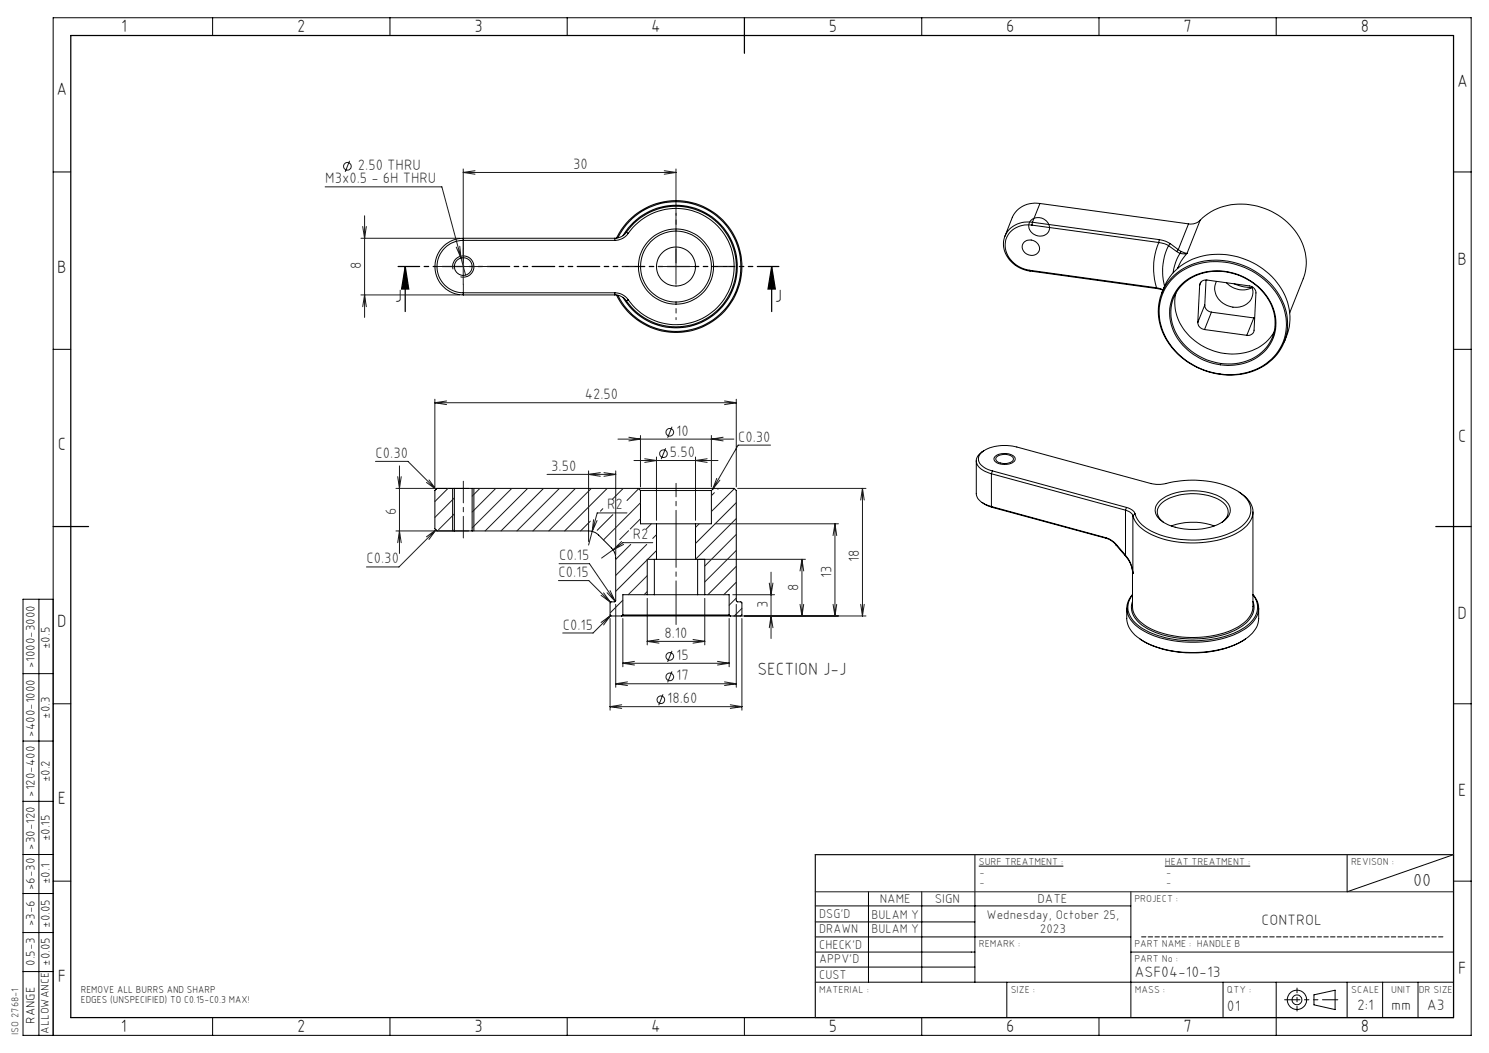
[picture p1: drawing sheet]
<svg xmlns="http://www.w3.org/2000/svg" width="420mm" height="297mm" viewBox="0 0 420 297" stroke-linecap="round" stroke-linejoin="round" font-family="sans-serif">
<g fill="none" stroke="#191924" stroke-width=".28">
<path d="M91.7 52.7h32.9l6.7 24.9M98.6 45.4l-1.2 3.1M130.7 47.7v32.5M130.7 48.6h60M130.7 48.6l3.3 .5M134 48.2l-3.3 .4M187.4 48.2l3.3 .4M190.7 47.7v32.5M190.7 48.6l-3.3 .5M101.8 67.2h27.9M102.3 63.9l.5 3.3 .5-3.3M102.8 60.9v28.6"/>
<path d="M125.7 75.2h10M129.7 69.5l.3 3.3-1.3-3.1M185.7 75.2h10M101.8 83.2h27.9M102.3 86.5l.5-3.3 .5 3.3M122.7 112.6v24.7M122.7 113.6h85M122.7 113.6l3.3 .5M126 113.1l-3.3 .5M204.4 113.1l3.3 .5M207.7 112.6v24.7M207.7 113.6l-3.3 .5"/>
<path d="M105.9 130.1h9.2l7.9 7.9M111.7 137.8h20.5M112.2 134.4l.5 3.4 .5-3.4M112.7 131.4v24.7M120.3 136.1l2.7 1.9M121 135.4l2 2.6M126.4 137.8l-3.7 3.7M135.4 137.8l-2.2 2.1M139.8 137.8l-6.6 6.6M144.4 137.8l-11.2 11.1M148.8 137.8l-12 12M153.3 137.8l-12 12"/>
<path d="M154.3 133.8h19.4M157.8 137.8l-12 12M162.3 137.8l-12 12M166 132.8v19.9M166.8 137.8l-12 12M169.3 133.3l-3.3 .5 3.3 .5M170.4 133.3l3.3 .5M171.3 137.8l-12 12M173.7 132.8v23.6M173.7 133.8l-3.3 .5M174.3 123.9h32.7M175.8 137.8l-3.1 3"/>
<path d="M177.4 123.3l3.3 .6-3.3 .5M178.8 129.9h23.7M180.2 137.8l-3.4 3.4M180.7 122.8v14.5M181.9 129.4l3.3 .5-3.3 .5M185.2 128.9v17.9M187.7 126.4l-1.2 3.1M189.5 120.4l-1.2 3.1M196.2 128.9v17.9M199.5 129.4l-3.3 .5 3.3 .5M200.7 122.8v14.5M201.5 139l-.8 .8"/>
<path d="M202.2 134.9l-1.2 3.1M202.7 137.8l-.2 .2M203.1 135.4l-2.1 2.6M204 123.3l-3.3 .6 3.3 .5M207.2 137.8l-6.5 6.5M208.1 137.8h36.2M217.3 125.6h-9.1l-7.2 12.4M243.3 137.8v35.9M243.3 137.8l.5 3.2M243.3 137.8l-.5 3.2M111.7 149.8h20.5M112.2 153.1l.5-3.3 .5 3.3"/>
<path d="M123 149.4l-2 2.7M123 149.4l-2.7 2M123 149.4l-10.5 10.5h-9.1M128.2 145l-4.5 4.4M128.2 149.4l-.4 .4M128.2 140.4l-5.5 5.5M157.7 159h8.6l7.2 10.6M166.5 147l-2.7 2.8M167 149.9l-1 3.8M167.4 146.6l-.4 3.3M168.4 146.8l-1.4 3.1M170 143.5l-.6 .7"/>
<path d="M172.9 145.2l-4.4 4.4M172.9 155.1l-3.2 2.3M175.3 152.7l-2.4 2.4M175.9 153.6l-3 1.5M176.8 144.7h-8.3l-1.5 5.2M177.3 149.7l-2.5 2.5M177.9 153.6l-4.2 4.2M180.7 141.8l-10.5 10.5M180.7 146.3l-2.9 2.9M182.4 153.6l-8.7 8.7M182.6 157.9l-8.9 8.9M183.7 147.7l-1.4 1.5"/>
<path d="M184.1 153.1h-8.4l-2.8 2M185.2 155.3l-2.5 2.5M185.2 150.8l-1.1 1.1M197.2 157.8h30M197.2 147.7l-1 1.1M201.7 147.7h34.8M207.7 141.8l-11.5 11.5M207.7 146.3l-11.5 11.5M207.7 150.7l-8.9 9M207.7 155.3l-8.9 8.8M207.7 159.7l-8 8M226.2 157.8v15.9"/>
<path d="M226.2 157.8l.5 3.2M226.2 157.8l-.5 3.2M235.5 147.7v26M235.5 147.7l.5 3.4M235.5 147.7l-.5 3.4M157.5 163.8h8.6l6.1 6.1M169.5 167.9l2.7 2M170.3 167.2l1.9 2.7M171.2 167.2l2.3 2.4M172.1 174.4v25.9M172.1 166.6l1.4 3M172.2 173.6l-1.9 2.7"/>
<path d="M172.2 173.6l-2.7 2M172.2 173.6l-4.9 4.9h-8.6M173.7 170.5v23.3M175.7 169.3l-3.5 3.5M175.7 174.4v13.7M182.6 162.4l-5.4 5.3M182.6 166.9l-.9 .8M182.6 168.8v13.1M198.8 168.8v13.1M205.7 174.4v13.7M206.7 167.7h11.8M207 173.7h37.3"/>
<path d="M207.7 164.2l-3.5 3.5M207.7 168.7l-2 2M207.7 170.5v23.3M209.3 171.6l-2.2 2.1M209.3 174.4v25.9M217 177.1l.5-3.4 .5 3.4M217 164.5l.5 3.2 .5-3.2M217.5 161.4v18.7M225.7 170.5l.5 3.2M226.7 170.5l-.5 3.2M235 170.5l.5 3.2M236 170.5l-.5 3.2"/>
<path d="M242.8 170.5l.5 3.2M243.8 170.5l-.5 3.2M172.1 199.3h37.2M172.1 199.3l3.3 .5M173.7 192.9h34M173.7 192.9l3.3 .5M175.4 198.8l-3.3 .5M175.7 187.1h30M175.7 187.1l3.3 .5M177 192.3l-3.3 .6M179 186.5l-3.3 .6M182.6 180.9h16.2"/>
<path d="M182.6 180.9l3.3 .5M185.9 180.4l-3.3 .5M187 195.8l-1.2 3.1M189.5 189.4l-1.2 3.1M189.5 183.6l-1.2 3.1M195.5 180.4l3.3 .5M198.8 180.9l-3.3 .5M202.4 186.5l3.3 .6M204.4 192.3l3.3 .6M205.7 187.1l-3.3 .5M206 198.8l3.3 .5M207.7 192.9l-3.3 .5"/>
<path d="M209.3 199.3l-3.3 .5M230 251.5h180"/>
<circle cx="98" cy="46.9" r="1.08"/>
<circle cx="187.1" cy="128" r="1.08"/>
<circle cx="188.9" cy="121.9" r="1.08"/>
<circle cx="186.4" cy="197.4" r="1.08"/>
<circle cx="188.9" cy="190.9" r="1.08"/>
<circle cx="188.9" cy="185.1" r="1.08"/>
</g>
<g fill="none" stroke="#000" stroke-width=".28">
<path d="M60 5v5M110 5v5M160 5v5M260 5v5M310 5v5M360 5v5M15 48.5h5M293.3 57.4a7.1 7.1 0 0 0-7.8 3.9l-2 5.3M293.3 57.4l-2.1 5.3M293.3 57.4l41.9 5.7M410 48.5h5M127.8 75.9a2.99 2.99 0 0 1 2.6-3.7 2.99 2.99 0 0 1 3.3 3.2 2.99 2.99 0 0 1-3.8 2.7"/>
<path d="M130.7 67.2a8 8 0 0 0-8 8 8 8 0 0 0 8 8M130.7 67.8a7.4 7.4 0 0 0-7.4 7.4 7.4 7.4 0 0 0 7.4 7.4M130.7 67.2v.6M130.7 67.8h42.7M130.7 67.2h42.7M173.4 67.2v.6M173.9 67.2a18.6 18.6 0 0 1 28.4-6.6 18.6 18.6 0 0 1 0 29.2 18.6 18.6 0 0 1-28.4-6.6M174.3 67.1a18.3 18.3 0 0 1 27.8-6.2 18.3 18.3 0 0 1 0 28.5 18.3 18.3 0 0 1-27.8-6.1M175.7 66.5a17.3 17.3 0 0 1 26.1-4.6 17.3 17.3 0 0 1 0 26.5 17.3 17.3 0 0 1-26.1-4.5M176.7 65.5a17 17 0 0 1 25.3-3 17 17 0 0 1 0 25.4 17 17 0 0 1-25.3-3M176.7 65.5a3.9 3.9 0 0 1-3.3 1.7M176.7 65.5l.5 .3"/>
<path d="M177.2 65.8a16.4 16.4 0 0 1 24.4-2.9 16.4 16.4 0 0 1 0 24.6 16.4 16.4 0 0 1-24.4-2.9M177.2 65.8a4.6 4.6 0 0 1-3.8 2M289 68.2a2.59 2.59 0 0 1 2.9-.1 2.59 2.59 0 0 1 1.2 2.7 2.51 2.51 0 0 1-3.2 1 2.51 2.51 0 0 1-1.4-3zM290.4 76.2l35.8 5M290.4 76.2l.1 .2M290.5 76.4l35.8 5M290.9 62.1a3.1 3.1 0 0 1 3.6-.3 3.1 3.1 0 0 1 1.3 3.4 3 3 0 0 1-3.7 1.1 3 3 0 0 1-1.7-3.5zM291.1 63.5a6.1 6.1 0 0 0-7.5 6.6 8 8 0 0 0 6.8 6.1M291.1 63.5l35.7 4.9M291.2 62.7a6.6 6.6 0 0 0-8 7.4 8.6 8.6 0 0 0 7.3 6.3M291.2 62.7l35.8 4.9M291.2 62.7l-.1 .8"/>
<path d="M326.8 68.4l1.6 .3 1.2 .6M326.8 68.4a18.5 18.5 0 0 0-.6 12.8M327 67.6l1.7 .4 1.4 .7M327 67.6l-.2 .8M329.6 69.3a16.4 16.4 0 0 0-1.1 11.4M329.6 69.3l2.3 1.6M330.1 68.7l-.5 .6M330.1 68.7l2.3 1.7M330.4 79a18.3 18.3 0 0 1 20.7-3.5 18 18 0 0 1 11.7 17.2 14.5 14.5 0 0 1-13.2 12.8 20.4 20.4 0 0 1-22.2-13.8 13.6 13.6 0 0 1 3-12.7zM330.7 78.2a19 19 0 0 1 22-2.4 18 18 0 0 1 10.4 17 14.9 14.9 0 0 1-14.5 12.9 20.4 20.4 0 0 1-21.6-14.9 13.6 13.6 0 0 1 3.7-12.6zM331.9 70.9l.9 .6M332.4 70.4l.8 .5"/>
<path d="M332.4 70.4l-.5 .5M332.8 71.5l1.2 .1 .8-.1M332.8 71.5l-1.2 2.6-.7 2.8M333.2 70.9l1.6 .6M333.2 70.9l-.4 .6M334.8 71.5l-1.7 2.2-.9 2M335.2 63.1l-2.8 7.3M338.5 62.1a17.2 17.2 0 0 1 20.2-2.4 16.3 16.3 0 0 1 9.6 16.4l-.7 2.5-3.8 9.6M338.5 62.1a3.8 3.8 0 0 1-3.3 1M338.5 62.1l-3.7 9.4M338.7 79.6l-.3 .8M340.2 79l-.4 7"/>
<path d="M343.1 79.4a5.1 5.1 0 0 0 4.1 7.1 4.6 4.6 0 0 0 4.7-.9 4.6 4.6 0 0 0 1.2-4.7M345.9 79.8a6.2 6.2 0 0 0 7.3 1.3l-2.3-.2-2.8-.9M15 98.5h5M130.7 82.6v.6M130.7 82.6h42.7M130.7 83.2h42.7M173.4 82.6a4.6 4.6 0 0 1 3.8 2M173.4 83.2a3.9 3.9 0 0 1 3.3 1.7M173.4 82.6v.6M177.2 84.6l-.5 .3M326.2 81.2l1.9 .5M326.2 81.2l.1 .2"/>
<path d="M326.3 81.4l1.7 .4M327.7 82.7a16 16 0 0 1 17.1-10.9 20.3 20.3 0 0 1 18.6 14.5 14.9 14.9 0 0 1-1.1 10.1M331.7 82.7a13.6 13.6 0 0 0 7 14.6 15.8 15.8 0 0 0 18.4-.8l2.3-2.8M332.8 80.7a15.6 15.6 0 0 1 19.1-2 13.8 13.8 0 0 1 7.2 16.8 13.7 13.7 0 0 1-15.8 7.2 16.2 16.2 0 0 1-13.3-13 11.4 11.4 0 0 1 2.8-9zM333.3 80.5a15.6 15.6 0 0 1 19.9-.9 13.3 13.3 0 0 1 5.8 15.4 13.4 13.4 0 0 1-15.7 7.3 15.8 15.8 0 0 1-13-13 11 11 0 0 1 3-8.8zM337.9 90.9a2.12 2.12 0 0 0 1.9 2.1M338.4 80.4a1.69 1.69 0 0 1 2-1.4l12 1.6a2.05 2.05 0 0 1 1.9 2l-.6 10.5a1.69 1.69 0 0 1-2 1.5M338.4 80.4l-.5 10.5M339.8 93l11.9 1.6M339.8 86a2.05 2.05 0 0 0 1.9 2M339.8 86l-1.9 4.9M341.7 88l12 1.7"/>
<path d="M341.7 88l-1.9 5M353.7 89.7l-2 4.9M353.7 89.7h.2M410 98.5h5M127.7 137.8v12M128.2 137.8h5M128.2 137.8h-4.9l-.6 .6v10.8l.6 .6h4.9M128.2 137.8v12M133.2 137.8v12M133.2 137.8h46.9M133.7 137.8v12M180.1 137.8h21.2"/>
<path d="M180.1 137.8l.6 .6M180.7 138.4h20M180.7 138.4v9.3h4.5M200.7 138.4v9.3h-4.5M201.3 137.8h5.8l.6 .6v31l.3 .4h1l.3 .2v3.5l-.3 .2h-3M201.3 137.8l-.6 .6M275.4 130v9.2a3.9 3.9 0 0 0 3 3.2l1.2 .5M277.5 127.2a2.88 2.88 0 0 0-1.5 4.5l1.8 1.2 1.8 .7M279.6 133.6l37.9 10.3M279.6 133.6v9.3M279.9 132.8a4.6 4.6 0 0 1-3.9-3.3 4 4 0 0 1 3.2-3.2 13.5 13.5 0 0 1 7.6-.2l37.8 10.3a10.9 10.9 0 0 0 6.2-.5 27.9 27.9 0 0 1 18.3 2.6 6.6 6.6 0 0 1 3.7 5.6 7.8 7.8 0 0 1-5.1 5.9 28.1 28.1 0 0 1-23.7-.6 7.8 7.8 0 0 1-3.9-4.5M279.9 132.8l37.8 10.3"/>
<path d="M279.9 132.8l-.3 .8M280.7 128.7a4.4 4.4 0 0 1 5.6 .4 1.42 1.42 0 0 1-1.5 1.7 3.7 3.7 0 0 1-4.4-1.2zM281.1 128.9a3.5 3.5 0 0 1 4.7 .4 1.87 1.87 0 0 1-2.4 1.4 2.38 2.38 0 0 1-2.5-1.2zM349.5 138.8a6.4 6.4 0 0 1 3.8 6.8 10.1 10.1 0 0 1-7.2 6 29.3 29.3 0 0 1-22.7-1.6 7.9 7.9 0 0 1-3.9-4.5M128.2 149.8h5M133.2 149.8h32.8a4.2 4.2 0 0 1 2.8 1.1l3.7 3.7a4.2 4.2 0 0 1 1.2 2.8v12l-.3 .4h-1l-.3 .2v3.5l.3 .2h3M184.6 157.8v9.9M185.2 157.8h11M185.2 147.7h11M185.2 147.7v10.1M185.2 157.8h-2.6v9.9M196.2 147.7v10.1"/>
<path d="M196.2 157.8h2.6v9.9M196.8 157.8v9.9M277 141.7l1.2 .7 1.7 .7M279.6 142.9l32.3 8.8M279.6 142.9l.3 .2M279.9 143.1l32.3 8.8M311.9 151.7a6.3 6.3 0 0 1 3 1.9M311.9 151.7l.3 .2M312.2 151.9l1.1 .5 1.5 1.3M314.8 153.7l2.5 3M314.9 153.6l-.1 .1M314.9 153.6l2.6 3"/>
<path d="M317.3 156.7l1 1.2M317.5 143.9a2.75 2.75 0 0 1 2 1.6M317.5 156.6l.8 1.2M317.5 143.9v12.7M317.5 156.6l-.2 .1M317.7 143.1a3.1 3.1 0 0 1 2.4 1.8M317.7 143.1l-.2 .8M318.3 157.9l.9 1.8 .3 2.1M318.3 157.8a8.3 8.3 0 0 1 1.2 4M318.3 157.8v.1M319.5 145.5v16.3M320.1 144.9l-.6 .6"/>
<path d="M327 141.4a15.2 15.2 0 0 1 12.4-2.8 10.4 10.4 0 0 1 7.1 3.6 3.6 3.6 0 0 1-1.8 5.1 17.5 17.5 0 0 1-17-.4 3.4 3.4 0 0 1-.7-5.5zM328.2 147.3a3.4 3.4 0 0 1-1.8-3.2 3.4 3.4 0 0 1 2.2-2.9 16.5 16.5 0 0 1 16 .2 3.3 3.3 0 0 1 1.8 2.9 3.3 3.3 0 0 1-1.7 3M330.4 148.3a18.3 18.3 0 0 1 12.1 0M353.4 144.4v26.7a7 7 0 0 1-4.1 5.7 28.8 28.8 0 0 1-25.9-.1 7.1 7.1 0 0 1-4-5.6v-10.2M11 169v123M15 169h-8.5v123h408.5v-287h-400v287M175.4 173.7h30.6M175.7 173.5h30M175.7 173.5l-.3 .2M182.6 167.7h2M182.6 167.7h-6.9v5.8M184.6 167.7h12.2"/>
<path d="M196.8 167.7h2M198.8 167.7h6.9v5.8M205.7 173.5l.3 .2M317.8 171.6v2.9a8 8 0 0 0 5 6.5 31.9 31.9 0 0 0 27.3 0 8.2 8.2 0 0 0 4.9-6.5v-2.9M319.4 167.8a5.6 5.6 0 0 0 1.2 8.3 24.9 24.9 0 0 0 16 4.6 24.8 24.8 0 0 0 15.8-4.7 5.6 5.6 0 0 0 1-8.2M319.4 167.7a5.7 5.7 0 0 0 .7 8.5 25.2 25.2 0 0 0 16.9 4.9 24.9 24.9 0 0 0 15.7-4.9 5.6 5.6 0 0 0 .7-8.5M319.4 169.6a5.5 5.5 0 0 0 2.2 6.3 23.9 23.9 0 0 0 15.8 4.3 22.6 22.6 0 0 0 14.2-4.6 5.4 5.4 0 0 0 1.8-6M319.4 160.7l.1 1.1M6.5 190h8.5M15 198.5h5M321.6 180.2a28.4 28.4 0 0 0 19.4 3.7 23.5 23.5 0 0 0 10.3-3.7M410 198.5h5"/>
<path d="M6.5 209h8.5M6.5 226h8.5M6.5 241h8.5M6.5 252h8.5M15 248.5h5M230 255.5h89M245 251.5v25.5M260 251.5v25.5M275 241v36M276.1 244.3h23.8M319 251.5v35.5M328.6 244.3h24.1"/>
<path d="M380 241v10.5l30-10.5v46h-180M410 248.5h5M6.5 274h8.5M6.5 263h8.5M230 268.5h45M230 277h180M230 272.8h45M230 260h45M230 264.3h89M284 277v10M319 268.5h91M345 277v10"/>
<path d="M360 277v15M380 277v10M390 277v10M400 277v10M60 287v5M110 287v5M160 287v5M210 287v5M260 287v5M310 287v5M370.6 280.6l6-1.3v5.5l-6-1.4z"/>
<circle cx="130.7" cy="75.2" r="2.5"/>
<circle cx="190.7" cy="75.2" r="10"/>
<circle cx="190.7" cy="75.2" r="5.5"/>
<circle cx="190.7" cy="75.2" r="10.6"/>
<circle cx="365.8" cy="282" r="1.38"/>
<circle cx="365.8" cy="282" r="2.72"/>
</g>
<path d="M20 10h390v277h-390zM210 5v10M114.3 75.2l1 6.3h-2zM114.3 75.2v12.7M217.7 75.2l1 6.3h-2.1zM217.7 75.2v12.7M15 148.5h10M405 148.5h10" fill="none" stroke="#000" stroke-width=".35"/>
<path d="M219.7 75.2h-107.4" fill="none" stroke="#000" stroke-width=".35" stroke-dasharray="6.3 1.3 1.3 1.3 1.3 1.3" stroke-dashoffset=".3"/>
<path d="M190.7 147.7v-11.4" fill="none" stroke="#191924" stroke-width=".28" stroke-dasharray="15.2 1.3 1.3 1.3" stroke-dashoffset="11.4"/>
<path d="M190.7 176.1v-28.4" fill="none" stroke="#191924" stroke-width=".28" stroke-dasharray="15.2 1.3 1.3 1.3" stroke-dashoffset="2.9"/>
<path d="M130.7 151.7v-16" fill="none" stroke="#191924" stroke-width=".28" stroke-dasharray="15.2 1.3 1.3 1.3" stroke-dashoffset="9.1"/>
<path d="M365.9 278.7v6.5" fill="none" stroke="#000" stroke-width=".28" stroke-dasharray="15.2 1.3 1.3 1.3" stroke-dashoffset="13.9"/>
<path d="M407 264.3h-85" fill="none" stroke="#000" stroke-width=".28" stroke-dasharray="1.3 .6"/>
<path d="M377.4 282h-15.1" fill="none" stroke="#000" stroke-width=".28" stroke-dasharray="6.3 1.3 1.3 1.3 1.3 1.3" stroke-dashoffset="2"/>
<path d="M410 241h-180v46" fill="none" stroke="#191924" stroke-width=".35"/>
<path d="M180.7 75.2h-5M190.7 65.2v-5M200.7 75.2h5M190.7 85.2v5" fill="none" stroke="#191924" stroke-width=".28" stroke-dasharray="15.2 1.3 1.3 1.3" stroke-dashoffset="14.6"/>
<path d="M125.7 75.2h-2.5M130.7 70.2v-2.5M135.7 75.2h2.5M130.7 80.2v2.5" fill="none" stroke="#191924" stroke-width=".28" stroke-dasharray="15.2 1.3 1.3 1.3"/>
<path d="M217.7 75.2l1 6.3h-2.1zM114.3 75.2l1 6.3h-2z" fill="#000"/>
<g font-size="5">
<text x="34.2" y="9.2">1</text>
<text x="83.8" y="9.1">2</text>
<text x="133.8" y="9.2">3</text>
<text x="183.7" y="9.2">4</text>
<text x="233.8" y="9.2">5</text>
<text x="283.8" y="9.2">6</text>
<text x="333.8" y="9.2">7</text>
<text x="383.8" y="9.2">8</text>
<text x="16" y="26.9">A</text>
<text x="411" y="24.6">A</text>
<text x="16.2" y="76.9">B</text>
<text x="411.2" y="74.6">B</text>
<text x="111.4" y="85.2">J</text>
<text x="218.5" y="85.2">J</text>
<text x="411.3" y="124.6">C</text>
<text x="16.3" y="126.9">C</text>
<text x="16.2" y="176.9">D</text>
<text x="411.2" y="174.6">D</text>
<text x="16.3" y="226.9">E</text>
<text x="411.3" y="224.6">E</text>
<text x="411.3" y="274.6">F</text>
<text x="16.3" y="276.9">F</text>
<text x="34.1" y="291.1">1</text>
<text x="83.8" y="291.1">2</text>
<text x="133.8" y="291.1">3</text>
<text x="183.7" y="291.2">4</text>
<text x="233.8" y="291.1">5</text>
<text x="283.8" y="291.1">6</text>
<text x="333.8" y="291.2">7</text>
<text x="383.8" y="291.2">8</text>
</g>
<text font-size="5" fill="#191924" x="213.6" y="190.2">SECTION J-J</text>
<text font-size="4.9" fill="#191924" x="398.6" y="249.9">00</text>
<g font-size="4.2" fill="#191924">
<text x="101" y="47.8">2.50 THRU</text>
<text x="161.6" y="47.7">30</text>
<text x="91.7" y="51.7">M3x0.5 - 6H THRU</text>
<text x="101.9" y="75.8" transform="rotate(-90 101.9 75.8)">8</text>
<text x="164.9" y="112.6">42.50</text>
<text x="190.7" y="122.8">10</text>
<text x="208.2" y="124.6">C0.30</text>
<text x="105.9" y="129.2">C0.30</text>
<text x="188.9" y="128.9">5.50</text>
<text x="155.5" y="132.8">3.50</text>
<text x="171.2" y="143.7">R2</text>
<text x="111.7" y="145.2" transform="rotate(-90 111.7 145.2)">6</text>
<text x="178.5" y="152.1">R2</text>
<text x="103.4" y="158.9">C0.30</text>
<text x="157.7" y="158">C0.15</text>
<text x="242.3" y="158.5" transform="rotate(-90 242.3 158.5)">18</text>
<text x="157.5" y="162.8">C0.15</text>
<text x="225.2" y="166.8" transform="rotate(-90 225.2 166.8)">8</text>
<text x="234.5" y="163" transform="rotate(-90 234.5 163)">13</text>
<text x="216.5" y="171.6" transform="rotate(-90 216.5 171.6)">3</text>
<text x="158.7" y="177.6">C0.15</text>
<text x="187.4" y="179.9">8.10</text>
<text x="190.7" y="191.9">17</text>
<text x="190.7" y="186.1">15</text>
<text x="188.2" y="198.3">18.60</text>
<text x="355.9" y="260.8">CONTROL</text>
<text x="320" y="275.6">ASF04-10-13</text>
<text x="346.1" y="285">01</text>
<text x="382.8" y="284.8">2:1</text>
<text x="392.4" y="284.8">mm</text>
<text x="402.5" y="284.8">A3</text>
</g>
<g font-size="3.6" fill="#191924">
<text x="248.1" y="254.6">NAME</text>
<text x="263.7" y="254.6">SIGN</text>
<text x="292.6" y="254.6">DATE</text>
<text x="231.1" y="258.9">DSG'D</text>
<text x="231.1" y="263.3">DRAWN</text>
<text x="245.8" y="263.3">BULAM Y</text>
<text x="245.8" y="259.3">BULAM Y</text>
<text x="231.1" y="267.5">CHECK'D</text>
<text x="231.1" y="271.6">APPV'D</text>
<text x="231.1" y="276">CUST</text>
</g>
<g font-size="3.5">
<text x="14.1" y="183.1" transform="rotate(-90 14.1 183.1)">±0.5</text>
<text x="9.8" y="188.5" transform="rotate(-90 9.8 188.5)">&gt;1000-3000</text>
<text x="14.1" y="202.8" transform="rotate(-90 14.1 202.8)">±0.3</text>
<text x="9.8" y="207.8" transform="rotate(-90 9.8 207.8)">&gt;400-1000</text>
<text x="14.1" y="220.7" transform="rotate(-90 14.1 220.7)">±0.2</text>
<text x="9.8" y="224.7" transform="rotate(-90 9.8 224.7)">&gt;120-400</text>
<text x="9.8" y="239.7" transform="rotate(-90 9.8 239.7)">&gt;30-120</text>
<text x="14.1" y="237.3" transform="rotate(-90 14.1 237.3)">±0.15</text>
<text x="9.8" y="251" transform="rotate(-90 9.8 251)">&gt;6-30</text>
<text x="14.1" y="249.3" transform="rotate(-90 14.1 249.3)">±0.1</text>
<text x="9.8" y="261.3" transform="rotate(-90 9.8 261.3)">&gt;3-6</text>
<text x="14.1" y="261.7" transform="rotate(-90 14.1 261.7)">±0.05</text>
<text x="9.8" y="272.4" transform="rotate(-90 9.8 272.4)">0.5-3</text>
<text x="14.1" y="272.4" transform="rotate(-90 14.1 272.4)">±0.05</text>
<text x="9.8" y="288.7" transform="rotate(-90 9.8 288.7)">RANGE</text>
</g>
<g font-size="3.5" fill="#191924">
<text x="278.3" y="259.1">Wednesday, October 25,</text>
<text x="293.3" y="263.2">2023</text>
</g>
<text font-size="3.2" x="13.8" y="291.5" transform="rotate(-90 13.8 291.5)">ALLOWANCE</text>
<g font-size="2.8" fill="#191924">
<text x="276.1" y="244">SURF TREATMENT :</text>
<text x="328.6" y="244">HEAT TREATMENT :</text>
<text x="381.1" y="244">REVISON :</text>
<text x="276.3" y="250">-</text>
<text x="276.3" y="247">-</text>
<text x="329" y="250">-</text>
<text x="329" y="247">-</text>
<text x="320" y="254.4">PROJECT :</text>
<text x="276.1" y="267.2">REMARK :</text>
<text x="320" y="267.2">PART NAME : HANDLE B</text>
<text x="320" y="271.4">PART No :</text>
<text x="231.1" y="279.9">MATERIAL :</text>
<text x="285.1" y="279.9">SIZE :</text>
<text x="320.1" y="279.9">MASS :</text>
<text x="346.1" y="279.9">QTY :</text>
<text x="381.1" y="279.9">SCALE</text>
<text x="392.4" y="279.9">UNIT</text>
<text x="400.2" y="279.9">DR SIZE</text>
<text x="5.3" y="291.9" transform="rotate(-90 5.3 291.9)">ISO 2768-1</text>
</g>
<g font-size="2.8">
<text x="22.8" y="280.1">REMOVE ALL BURRS AND SHARP</text>
<text x="22.8" y="283">EDGES (UNSPECIFIED) TO C0.15-C0.3 MAX!</text>
</g>
</svg>
